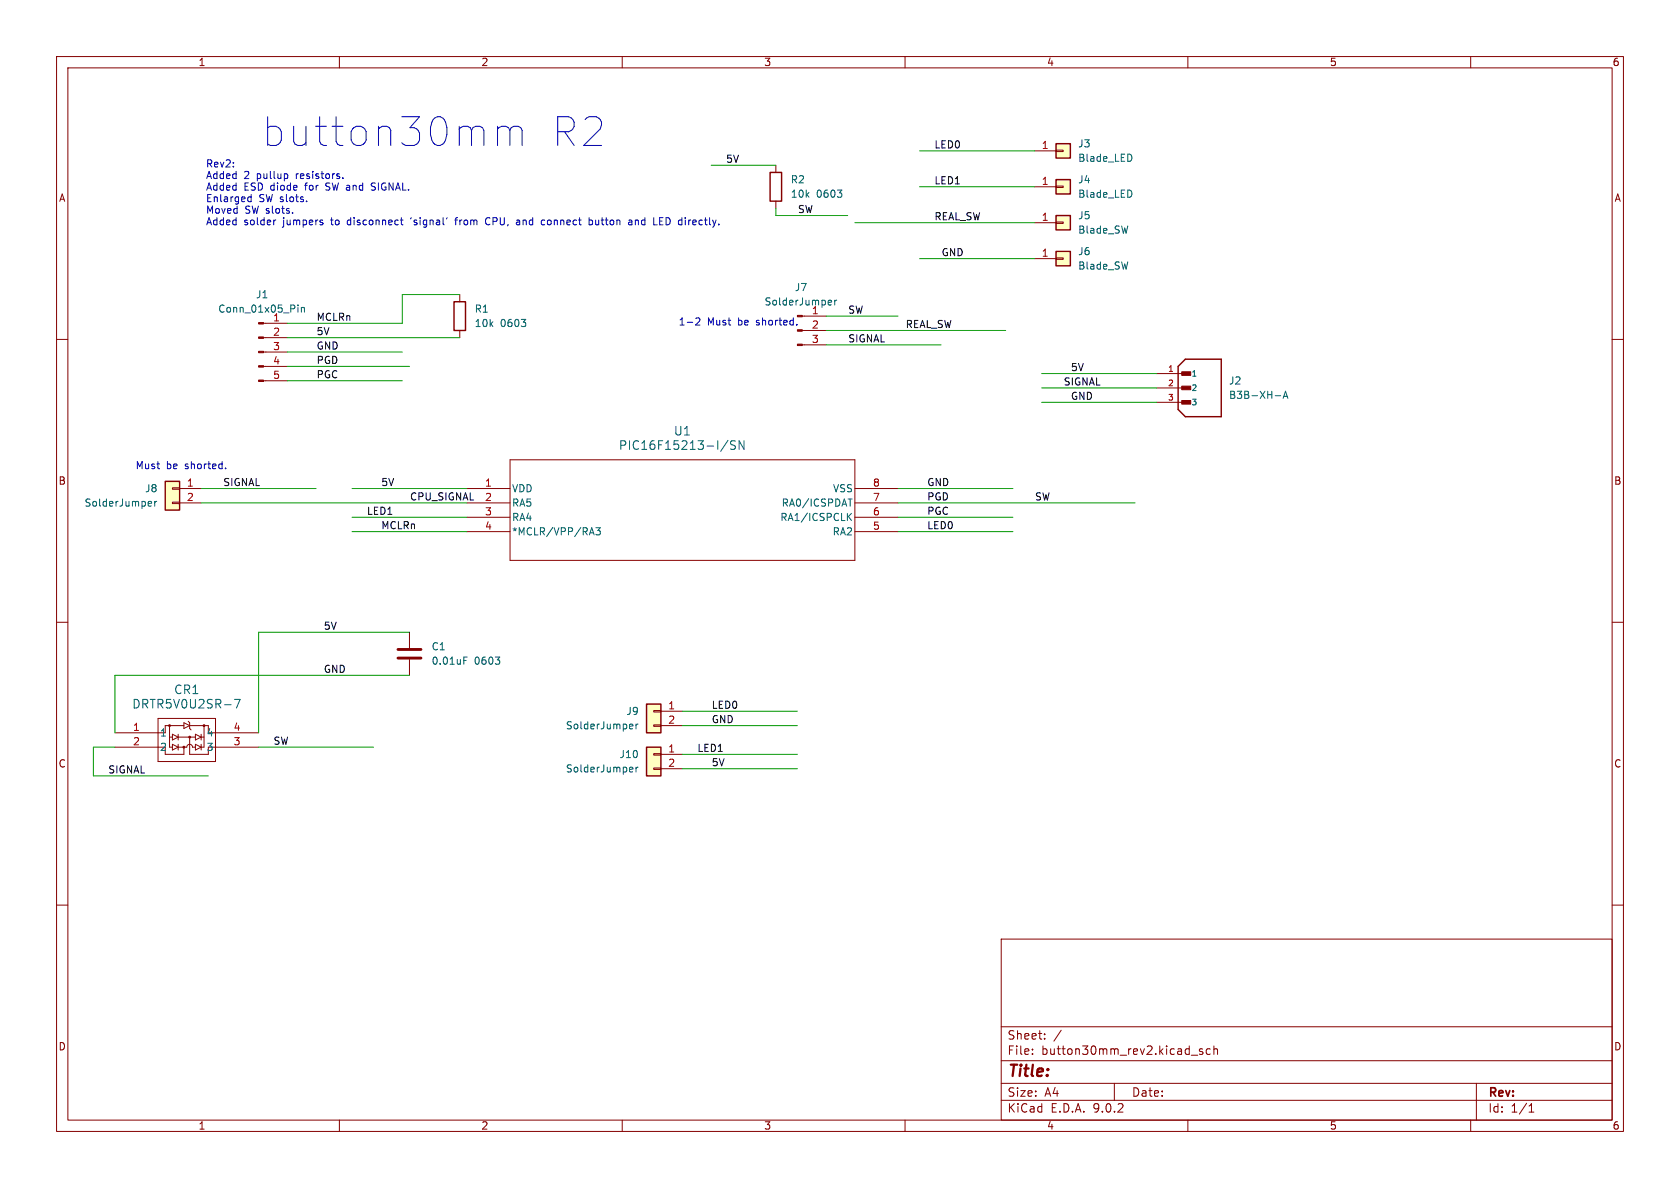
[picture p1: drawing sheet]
<svg xmlns="http://www.w3.org/2000/svg" width="297mm" height="210mm" viewBox="0 0 297 210" stroke-linecap="round" stroke-linejoin="round" font-family="sans-serif">
<g fill="none" stroke="#840000" stroke-width=".18">
<path d="M10 10h277v190h-277zM12 12h273v186h-273zM60 10v2M110 10v2M160 10v2M210 10v2M260 10v2M10 60h2M285 60h2M10 110h2M285 110h2M10 160h2"/>
<path d="M177 166h108v32h-108zM285 160h2M60 198v2M110 198v2M160 198v2M177 194.5h108M177 191.5h108M177 187.5h108M177 181.5h108M182.5 186.3v.1M182.5 185.5v.1M184.7 183.6v.1"/>
<path d="M184.7 182.8v.1M187.6 182.1l-1.3 2M197 191.5v3M210 198v2M210.6 186.5h1.1M212.6 185.5l-.4-.1-.2 .2 .1 .2 .5 .2v.3h-.6M214 185.5l-.5-.1-.3 .3v.4l.2 .2h.6M214.6 185.5l.2-.1 .4 .1v.9M214.6 184.9v1.5M260 198v2M261 191.5v6.5M270.3 196.6h.9"/>
<path d="M270.3 195.5l.4-.4v1.5"/>
</g>
<path d="M186.7 31.8h2.5v2.5h-2.5z" fill="#ffffc2"/>
<path d="M186.7 31.8h2.5v2.5h-2.5z" fill="none" stroke="#840000" stroke-width=".25"/>
<path d="M182.9 33h3.8M186.7 32.9h1.3v.2h-1.3z" fill="none" stroke="#840000" stroke-width=".18"/>
<path d="M200 33.8l.1 .3-.1 .6" fill="none" stroke="#006464" stroke-width=".18"/>
<path d="M186.7 25.4h2.5v2.5h-2.5z" fill="#ffffc2"/>
<path d="M186.7 25.4h2.5v2.5h-2.5z" fill="none" stroke="#840000" stroke-width=".25"/>
<path d="M182.9 26.7h3.8M186.7 26.5h1.3v.3h-1.3zM141.8 55.9h4.2M141.8 58.4h4.2M141.8 61h4.2" fill="none" stroke="#840000" stroke-width=".18"/>
<path d="M200 27.4l.1 .4-.1 .5M146.6 53.1h.4v.3l-.6 .1M147 53.9h-.4M147.6 53.1v.8M147.9 53.1l-.3 .2" fill="none" stroke="#006464" stroke-width=".18"/>
<g fill="#840000" stroke="#840000" stroke-width=".18">
<path d="M141 55.8h.8v.2h-.8z"/>
<path d="M141 58.3h.8v.2h-.8z"/>
<path d="M141 60.8h.8v.3h-.8z"/>
</g>
<path d="M186.7 38.1h2.5v2.5h-2.5z" fill="#ffffc2"/>
<path d="M186.7 38.1h2.5v2.5h-2.5z" fill="none" stroke="#840000" stroke-width=".25"/>
<path d="M182.9 39.4h3.8M186.7 39.2h1.3v.3h-1.3z" fill="none" stroke="#840000" stroke-width=".18"/>
<path d="M186.7 44.5h2.5v2.5h-2.5z" fill="#ffffc2"/>
<path d="M186.7 44.5h2.5v2.5h-2.5z" fill="none" stroke="#840000" stroke-width=".25"/>
<path d="M182.9 45.7h3.8M186.7 45.6h1.3v.2h-1.3z" fill="none" stroke="#840000" stroke-width=".18"/>
<path d="M114.3 132.1h2.5v5.1h-2.5z" fill="#ffffc2"/>
<path d="M80.3 53.3h2v5.1h-2zM209.5 63.5h6.4v10.2h-6.4l-1.2-1.3v-7.6zM114.3 132.1h2.5v5.1h-2.5z" fill="none" stroke="#840000" stroke-width=".25"/>
<path d="M81.3 52.1v1.2M81.3 58.4v1.3M204.5 66h5M204.5 68.6h5M204.5 71.1h5M115.6 133.2h1.2v.3h-1.2zM115.6 135.8h1.2v.2h-1.2zM116.8 133.4h3.8M116.8 135.9h3.8" fill="none" stroke="#840000" stroke-width=".18"/>
<path d="M92.2 56.5h.7l-.4 .4M92.9 57.1v.5M225.4 69.9h1M226.8 70.4l.5-1.2 .4 1.2M227 70.1h.6M111.5 135.6l.3 .1 .1 .2-.6 .1M111.8 136.4l-.3 .1M112.4 135.6v.9M112.8 135.6l-.4 .3" fill="none" stroke="#006464" stroke-width=".18"/>
<g fill="#840000" stroke="#840000" stroke-width=".18">
<path d="M208.9 65.7h1.6v.7h-1.6z"/>
<path d="M208.9 68.3h1.6v.6h-1.6z"/>
<path d="M208.9 70.8h1.6v.6h-1.6z"/>
</g>
<path d="M29.2 85.1h2.5v5.1h-2.5z" fill="#ffffc2"/>
<g fill="none" stroke="#840000" stroke-width=".25">
<path d="M29.2 85.1h2.5v5.1h-2.5z"/>
<circle cx="30" cy="128.3" r=".13"/>
<circle cx="32.5" cy="132.1" r=".13"/>
<circle cx="33.5" cy="130.3" r=".13"/>
<circle cx="36.1" cy="128.3" r=".13"/>
</g>
<g fill="none" stroke="#840000" stroke-width=".18">
<path d="M46.6 57.2h4.2M46.6 59.7h4.2M46.6 62.2h4.2M46.6 64.8h4.2M46.6 67.3h4.2M30.5 86.2h1.2v.3h-1.2zM30.5 88.8h1.2v.2h-1.2zM31.7 86.4h3.9M31.7 88.9h3.9M82.5 86.4h7.7M82.5 88.9h7.7M82.5 91.4h7.7"/>
<path d="M82.5 94h7.7M90.2 81.3h60.9v17.8h-60.9zM151.1 86.4h7.6M151.1 88.9h7.6M151.1 91.4h7.6M151.1 94h7.6M72.4 111.8v2.8M72.4 116.6v2.8M20.3 132.1h7.6M20.3 129.5h7.6M27.9 127h10.2v7.6h-10.2zM30 128.3v3.8h.5"/>
<path d="M30 130.3h.5M30.5 129.8l1 .5-1 .5zM30.5 131.6l1 .5-1 .5zM31.5 132.1h1.5l.2-.4 .3-.1 .4 .1 .1 .4h.5M31.5 130.3h3M31.5 129.8v1M31.5 131.6v1M32.5 128.3h-3.3v1.2M32.5 132.1v1.3h-3.3M32.5 127.8l1 .5-1 .5zM33.3 127.5l.2 .3v1l.3 .2M33.5 130.3v3.1h3.3"/>
<path d="M33.5 128.3h3.3v1.2h8.9M34.5 129.8l1.1 .5-1.1 .5zM34.5 131.6l1.1 .5-1.1 .5zM35.6 130.3h.5M35.6 129.8v1M35.6 131.6v1M36.1 128.3v3.8h-.5M36.8 132.1h8.9"/>
</g>
<g fill="none" stroke="#006464" stroke-width=".18">
<path d="M52.7 53.9v.1M52.7 54.3v.9M53.3 54.3v.9M53.3 54.5l.2-.2 .3 .1v.8M128.7 77.8l-1.3 2M130 78l-.6-.1-.2 .2v.4l.7 .3 .1 .3-.3 .3h-.6M131.5 77.9v1.5l-.8-1.5v1.5M26.4 88.6l.3 .1 .1 .2-.6 .2M26.7 89.4l-.3 .1M27.3 88.6v.9M27.7 88.6l-.4 .3M104.3 94.2h.6"/>
<path d="M104.6 93.3l.4 1.3M105.3 93.3h.8l-.4 .5 .4 .1v.5l-.2 .2-.6-.2M149.9 88.2h.8M150 91.3l.5 .7M150.3 88.2v1.3M150.5 90.7l-.7 .8M82 116.8h.4M82 116.1h.6M87.6 116.1h.7l-.4 .5M88.3 116.8v.5M41.4 123.6h1.1l-.7 1.6"/>
</g>
<path d="M70.4 114.8h4M70.4 116.3h4" fill="none" stroke="#840000" stroke-width=".51"/>
<g fill="#840000" stroke="#840000" stroke-width=".18">
<path d="M45.7 57h.9v.3h-.9z"/>
<path d="M45.7 59.6h.9v.2h-.9z"/>
<path d="M45.7 62.1h.9v.3h-.9z"/>
<path d="M45.7 64.6h.9v.3h-.9z"/>
<path d="M45.7 67.2h.9v.2h-.9z"/>
</g>
<path d="M114.3 124.5h2.5v5h-2.5z" fill="#ffffc2"/>
<path d="M136.1 30.5h2.1v5.1h-2.1zM114.3 124.5h2.5v5h-2.5z" fill="none" stroke="#840000" stroke-width=".25"/>
<path d="M137.2 29.2v1.3M137.2 35.6v1.2M115.6 125.6h1.2v.3h-1.2zM115.6 128.1h1.2v.3h-1.2zM116.8 125.7h3.8M116.8 128.3h3.8" fill="none" stroke="#840000" stroke-width=".18"/>
<path d="M148 33.6h.8l-.4 .5M148.8 34.2v.5M111.5 128l.3 .1 .1 .2-.6 .1M111.8 128.8h-.3M112.4 128v.8M112.8 128l-.4 .2" fill="none" stroke="#006464" stroke-width=".18"/>
<g fill="none" stroke="#009600" stroke-width=".18">
<path d="M125.7 29.2h11.5M137.2 36.8v1.3h12.7M151.1 39.4h31.8M162.6 26.7h20.3M162.6 33h20.3M50.8 59.7h30.5M81.3 52.1h-10.2v5.1h-20.3M146 55.9h12.7M146 58.4h31.8M162.6 45.7h20.3M50.8 67.3h20.3M50.8 62.2h20.3"/>
<path d="M50.8 64.8h21.6M146 61h20.4M184.1 66h20.4M184.1 71.1h20.4M184.1 68.6h20.4M35.6 86.4h20.3M35.6 88.9h46.9M62.2 86.4h20.3M62.2 91.4h20.3M62.2 94h20.3M158.7 86.4h20.4M158.7 88.9h42"/>
<path d="M158.7 91.4h20.4M158.7 94h20.4M72.4 119.4h-52.1v10.1M72.4 111.8h-26.7v17.7M20.3 132.1h-3.8v5.1h20.3M45.7 132.1h20.3M120.6 125.7h20.4M120.6 128.3h20.4M120.6 133.4h20.4M120.6 135.9h20.4"/>
</g>
<g fill="none" stroke="#0000c2" stroke-width=".18">
<path d="M43.9 35.5l.1 .2 .4-.1M44.4 34.4v1.3M44.4 34.9l-.4-.1-.1 .1M48.8 38.9l-.3 .1M50.8 30.8l.1 .2-.1 .5M51.7 37.6v.1M54.2 35.5v.2M56.9 39.3l.2 .2-.2 .2M56.9 38.9l.1 .1M60.6 31.4v.2M65.6 33.5l.5 .1M66.2 32.3h-.3l-.3 .3 .2 .3 .3 .1"/>
<path d="M70.8 38.9h.5M71 38.5v1.1l.3 .1M72.7 38.5l-.1 .2M80.4 38.9h.5M80.9 38.5l-.3 .2v1M86.4 38.5a.64 .64 0 0 0-.6 .6 .64 .64 0 0 0 .6 .6M88 22.3v3.4M88 22.8a1.26 1.26 0 0 1 2.1 .3M90.1 23.1l.3-.5 .5-.3h.7l.5 .3 .2 .5v2.6M90.1 23.1v2.6M91.5 38.9l.3 .1 .1 .7M91.9 39.7h-.4"/>
<path d="M91.9 39.2l-.4 .1M95.9 38.9l.4 .1M96.3 39.7h-.4M104.2 39l.3-.1 .3 .2-.2 .6h-.4M104.2 38.5v1.2M111.2 39h.5v.7M111.2 39.7h.5M111.7 39.2l-.5 .1M112.3 38.9v.8M112.5 38.9l-.2 .1M116.6 39.1h.4M117.2 38.5h-.6v1.2h.6"/>
<path d="M123 56.3l.5-.1 .2 .4-.7 .9h.7M140.9 57.3v.2M39.9 82.7v.2"/>
</g>
<g font-size="7.1" fill="#0000c2">
<text x="46.4" y="26.1">button30mm</text>
<text x="97.1" y="26.1">R2</text>
</g>
<text font-size="2.8" fill="#840000" x="178" y="190.9">Title:</text>
<g font-size="2.1" fill="#006464">
<text x="119" y="77.2">U1</text>
<text x="109.3" y="79.7">PIC16F15213-I/SN</text>
<text x="23.3" y="125.5">DRTR5V0U2SR-7</text>
<text x="30.7" y="122.9">CR1</text>
</g>
<g font-size="2.1" fill="#840000">
<text x="178" y="184">Sheet:</text>
<text x="178" y="186.7">File:</text>
<text x="184.1" y="186.7">button30mm_rev2.kicad_sch</text>
<text x="178" y="196.9">KiCad</text>
<text x="178" y="194.1">Size:</text>
<text x="184.7" y="194.1">A4</text>
<text x="185.7" y="196.9">E.D.A.</text>
<text x="193.3" y="196.9">9.0.2</text>
<text x="200" y="194.1">Date:</text>
<text x="263" y="194.3">Rev:</text>
<text x="263" y="196.9">Id:</text>
<text x="267.1" y="196.9">1/1</text>
</g>
<g font-size="1.8" fill="#840000">
<text x="35" y="11.9">1</text>
<text x="85" y="11.9">2</text>
<text x="135" y="11.9">3</text>
<text x="185" y="11.9">4</text>
<text x="235" y="11.9">5</text>
<text x="285" y="11.9">6</text>
<text x="10.3" y="35.9">A</text>
<text x="285.3" y="35.9">A</text>
<text x="10.3" y="85.9">B</text>
<text x="285.3" y="85.9">B</text>
<text x="10.3" y="135.9">C</text>
<text x="285.3" y="135.9">C</text>
<text x="10.3" y="185.9">D</text>
<text x="285.3" y="185.9">D</text>
<text x="35" y="199.9">1</text>
<text x="85" y="199.9">2</text>
<text x="135" y="199.9">3</text>
<text x="185" y="199.9">4</text>
<text x="235" y="199.9">5</text>
<text x="285" y="199.9">6</text>
</g>
<g font-size="1.8" fill="#0000c2">
<text x="36.3" y="29.9">Rev2:</text>
<text x="36.3" y="32">Added</text>
<text x="36.3" y="34">Added</text>
<text x="43.1" y="32">2</text>
<text x="43.1" y="34">ESD diode</text>
<text x="45.5" y="32">pullup</text>
<text x="52.6" y="32">resistors.</text>
<text x="54.2" y="34">for</text>
<text x="58.1" y="34">SW and</text>
<text x="66.5" y="34">SIGNAL.</text>
<text x="36.3" y="36.1">Enlarged</text>
<text x="36.3" y="38.1">Moved</text>
<text x="36.3" y="40.1">Added</text>
<text x="43.1" y="40.1">solder</text>
<text x="43.3" y="38.1">SW slots.</text>
<text x="45.8" y="36.1">SW slots.</text>
<text x="50.2" y="40.1">jumpers</text>
<text x="58.8" y="40.1">to</text>
<text x="61.9" y="40.1">disconnect</text>
<text x="73.3" y="40.1">'signal'</text>
<text x="81.4" y="40.1">from</text>
<text x="86.9" y="40.1">CPU,</text>
<text x="92.6" y="40.1">and</text>
<text x="97.2" y="40.1">connect</text>
<text x="105.8" y="40.1">button</text>
<text x="113" y="40.1">and</text>
<text x="117.6" y="40.1">LED directly.</text>
<text x="119.9" y="57.9">1-2</text>
<text x="125.1" y="57.9">Must</text>
<text x="130.6" y="57.9">be</text>
<text x="134" y="57.9">shorted.</text>
<text x="23.9" y="83.3">Must</text>
<text x="29.4" y="83.3">be</text>
<text x="32.8" y="83.3">shorted.</text>
</g>
<g font-size="1.8" fill="#0f0f0f">
<text x="128.3" y="28.9">5V</text>
<text x="165.1" y="26.3">LED0</text>
<text x="165.1" y="32.7">LED1</text>
<text x="141" y="37.8">SW</text>
<text x="165.1" y="39">REAL_SW</text>
<text x="166.4" y="45.4">GND</text>
<text x="55.9" y="56.8">MCLRn</text>
<text x="55.9" y="59.3">5V</text>
<text x="149.9" y="55.5">SW</text>
<text x="160" y="58.1">REAL_SW</text>
<text x="55.9" y="64.4">PGD</text>
<text x="55.9" y="61.9">GND</text>
<text x="149.9" y="60.6">SIGNAL</text>
<text x="189.2" y="65.7">5V</text>
<text x="55.9" y="67">PGC</text>
<text x="188" y="68.2">SIGNAL</text>
<text x="189.2" y="70.8">GND</text>
<text x="39.4" y="86">SIGNAL</text>
<text x="67.3" y="86">5V</text>
<text x="72.4" y="88.6">CPU_SIGNAL</text>
<text x="163.8" y="86">GND</text>
<text x="163.8" y="88.6">PGD</text>
<text x="182.9" y="88.6">SW</text>
<text x="64.8" y="91.1">LED1</text>
<text x="67.3" y="93.6">MCLRn</text>
<text x="163.8" y="93.6">LED0</text>
<text x="163.8" y="91.1">PGC</text>
<text x="57.1" y="111.4">5V</text>
<text x="57.1" y="119">GND</text>
<text x="125.7" y="125.4">LED0</text>
<text x="48.3" y="131.7">SW</text>
<text x="125.7" y="127.9">GND</text>
<text x="19" y="136.8">SIGNAL</text>
<text x="123.2" y="133">LED1</text>
<text x="125.7" y="135.5">5V</text>
</g>
<g font-size="1.8" fill="#a90000">
<text x="184.1" y="26.4">1</text>
<text x="184.1" y="32.8">1</text>
<text x="184.1" y="39.1">1</text>
<text x="184.1" y="45.5">1</text>
<text x="48.2" y="59.4">2</text>
<text x="143.4" y="55.6">1</text>
<text x="143.4" y="58.2">2</text>
<text x="48.2" y="62">3</text>
<text x="48.2" y="64.5">4</text>
<text x="143.4" y="60.7">3</text>
<text x="48.2" y="67.1">5</text>
<text x="32.9" y="86.1">1</text>
<text x="32.9" y="88.6">2</text>
<text x="85.7" y="86.1">1</text>
<text x="85.7" y="88.6">2</text>
<text x="154.2" y="86.1">8</text>
<text x="154.2" y="88.6">7</text>
<text x="85.7" y="91.2">3</text>
<text x="85.7" y="93.7">4</text>
<text x="154.2" y="91.2">6</text>
<text x="154.2" y="93.7">5</text>
<text x="118" y="125.5">1</text>
<text x="23.4" y="129.3">1</text>
<text x="23.4" y="131.8">2</text>
<text x="41.2" y="129.3">4</text>
<text x="41.2" y="131.8">3</text>
<text x="118" y="128">2</text>
<text x="118" y="133.1">1</text>
<text x="118" y="135.6">2</text>
</g>
<g font-size="1.8" fill="#006464">
<text x="190.5" y="26.3">J3</text>
<text x="190.5" y="28.8">Blade_LED</text>
<text x="139.7" y="32.6">R2</text>
<text x="139.7" y="35.2">10k</text>
<text x="144.3" y="35.2">0603</text>
<text x="190.5" y="32.6">J4</text>
<text x="190.5" y="35.2">Blade_LED</text>
<text x="190.5" y="39">J5</text>
<text x="190.5" y="41.5">Blade_SW</text>
<text x="190.5" y="45.3">J6</text>
<text x="190.5" y="47.9">Blade_SW</text>
<text x="45.2" y="52.9">J1</text>
<text x="140.4" y="51.7">J7</text>
<text x="38.5" y="55.5">Conn_01x05_Pin</text>
<text x="48.2" y="56.9">1</text>
<text x="83.8" y="55.5">R1</text>
<text x="83.8" y="58">10k</text>
<text x="88.4" y="58">0603</text>
<text x="135.1" y="54.2">SolderJumper</text>
<text x="217.2" y="68.2">J2</text>
<text x="217.2" y="70.7">B3B-XH-A</text>
<text x="14.8" y="89.8">SolderJumper</text>
<text x="25.5" y="87.2">J8</text>
<text x="90.4" y="87.2">VDD</text>
<text x="90.4" y="89.8">RA5</text>
<text x="138.1" y="89.8">RA0/ICSPDAT</text>
<text x="147.2" y="87.2">VSS</text>
<text x="90.4" y="92.3">RA4</text>
<text x="90.4" y="94.8">*MCLR/VPP/RA3</text>
<text x="137.9" y="92.3">RA1/ICSPCLK</text>
<text x="147.1" y="94.8">RA2</text>
<text x="76.2" y="115.2">C1</text>
<text x="76.2" y="117.7">0.01uF</text>
<text x="83.9" y="117.7">0603</text>
<text x="28.2" y="130.4">1</text>
<text x="36.4" y="130.4">4</text>
<text x="99.9" y="129.1">SolderJumper</text>
<text x="110.6" y="126.6">J9</text>
<text x="28.2" y="132.9">2</text>
<text x="36.4" y="132.9">3</text>
<text x="99.9" y="136.8">SolderJumper</text>
<text x="109.4" y="134.2">J10</text>
</g>
<g font-size="1.4" fill="#a90000">
<text x="206.4" y="65.8">1</text>
<text x="206.4" y="68.3">2</text>
<text x="206.4" y="70.9">3</text>
</g>
<g font-size="1.4" fill="#006464">
<text x="210.6" y="66.8">1</text>
<text x="210.6" y="69.3">2</text>
<text x="210.6" y="71.9">3</text>
</g>
</svg>
